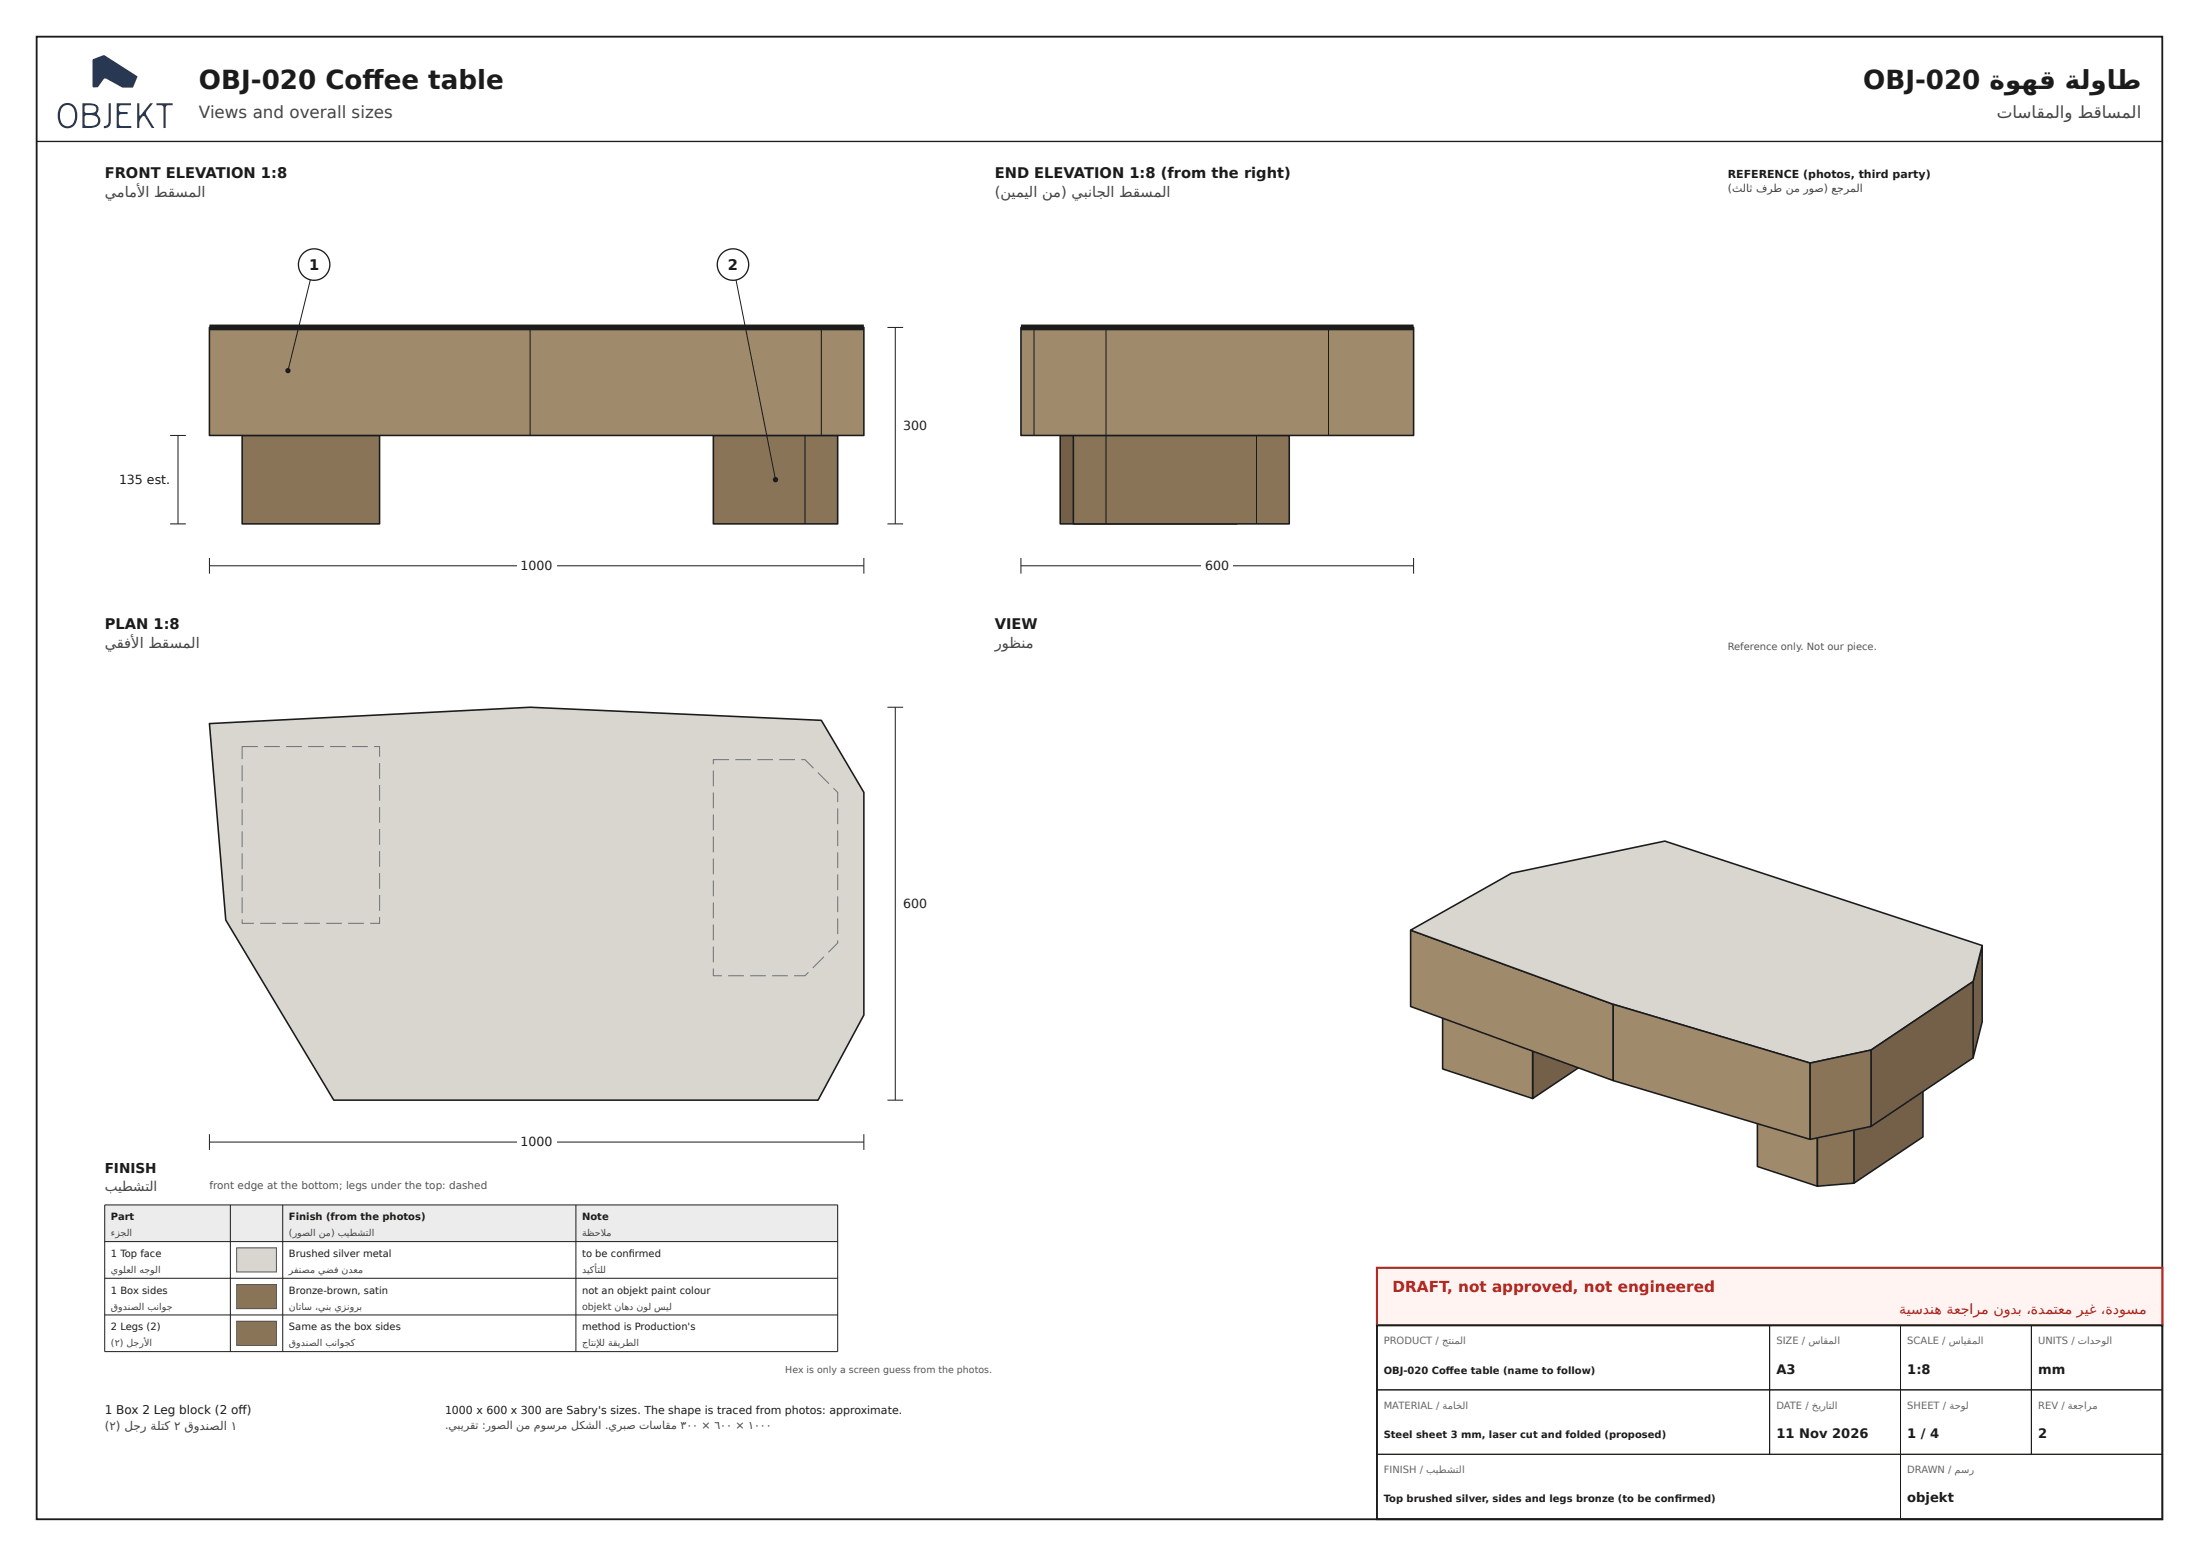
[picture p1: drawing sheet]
<svg xmlns="http://www.w3.org/2000/svg" width="420mm" height="297mm" viewBox="0 0 420 297" stroke-linecap="round" stroke-linejoin="round" font-family="sans-serif">
<path d="M7 7h406v283h-406z" fill="none" stroke="#1b1b1b" stroke-width=".35"/>
<path d="M17.7 11.4l2-.9 .3 .1 6.2 4-.8 2.1h-2l-3.2-1.7-.4 .1-1.1 1.5-.9 .1-.1-.2zM11.8 20.6a2.86 2.86 0 0 0 .3 3.3 1.39 1.39 0 0 0 2.2-1.2 2.12 2.12 0 0 0-1-2.6 1.31 1.31 0 0 0-1.5 .5zM11.5 20.3a1.8 1.8 0 0 1 2-.6 1.8 1.8 0 0 1 1.2 1.7 2.49 2.49 0 0 1-1.3 3 1.82 1.82 0 0 1-2.3-1.6 3.3 3.3 0 0 1 .4-2.5zM16.2 22.1v1.8a2.21 2.21 0 0 0 2.5-.5 1.01 1.01 0 0 0-1-1.4 1.76 1.76 0 0 0-1.5 .1zM16.2 20.2v1.2l.8 .2a1.08 1.08 0 0 0 1.4-.8 .74 .74 0 0 0-.9-.7h-.9zM15.7 19.7a4.2 4.2 0 0 1 2.8 .4 1.4 1.4 0 0 1 0 1.6l.1 .2a1.38 1.38 0 0 1 .5 1.6 1.38 1.38 0 0 1-1.4 .9h-2zM20.8 19.7h.4v3.4a1.16 1.16 0 0 1-1.4 1.4v-.4l.7-.2 .2-.3zM22.3 19.7h2.7v.4h-1.8a.67 .67 0 0 0-.5 .6 .67 .67 0 0 0 .5 .7h1.2v.4h-1.2l-.4 .2v1.8l.4 .3h1.9v.3h-2.8zM26.2 19.7h.4l.1 2.4 2-2.4h.5l-1.1 1.4-.2 .5 1.6 2.8h-.5l-1.3-2-.3-.3-.3 .2-.4 .7-.1 1.4h-.4zM29.9 19.7h3.1v.4h-.9l-.4 .2-.1 4.1h-.4v-4.1l-.5-.2h-.8z" fill-rule="evenodd" fill="#263a5a"/>
<path d="M7 27h406" fill="none" stroke="#1b1b1b" stroke-width=".25"/>
<path d="M46.2 83.1h26.3v16.9h-26.3z" fill="#8a7458"/>
<path d="M46.2 83.1h26.3v16.9h-26.3z" fill="none" stroke="#1b1b1b" stroke-width=".3"/>
<path d="M136.2 83.1h23.8v16.9h-23.8z" fill="#8a7458"/>
<path d="M136.2 83.1h23.8v16.9h-23.8z" fill="none" stroke="#1b1b1b" stroke-width=".3"/>
<path d="M153.7 83.1v16.9" fill="none" stroke="#1b1b1b" stroke-width=".2"/>
<path d="M40 62.5h125v20.6h-125z" fill="#a08a6c"/>
<path d="M40 62.5h125v20.6h-125z" fill="none" stroke="#1b1b1b" stroke-width=".3"/>
<path d="M101.2 62.5v20.6M156.9 62.5v20.6" fill="none" stroke="#1b1b1b" stroke-width=".2"/>
<path d="M40 62.5h125z" fill="none" stroke="#1b1b1b" stroke-width="1.1" stroke-linecap="butt"/>
<path d="M40 108h125M40 106.5v3M165 106.5v3" fill="none" stroke="#1b1b1b" stroke-width=".19"/>
<path d="M98.8 106.2h7.4v3.4h-7.4z" fill="#fff"/>
<path d="M60 50.5l-5 20.3M169.5 62.5h3M171 62.5v37.5M32.5 100h3M32.5 83.1h3M34 83.1v16.9M169.5 100h3" fill="none" stroke="#1b1b1b" stroke-width=".19"/>
<circle cx="55" cy="70.7" r=".5" fill="#1b1b1b"/>
<circle cx="60" cy="50.5" r="3" fill="#fff"/>
<circle cx="60" cy="50.5" r="3" fill="none" stroke="#1b1b1b" stroke-width=".25"/>
<path d="M140 50.5l8.1 41.1" fill="none" stroke="#1b1b1b" stroke-width=".19"/>
<circle cx="148.1" cy="91.6" r=".5" fill="#1b1b1b"/>
<circle cx="140" cy="50.5" r="3" fill="#fff"/>
<circle cx="140" cy="50.5" r="3" fill="none" stroke="#1b1b1b" stroke-width=".25"/>
<path d="M40 138.1l61.2-3.1 55.7 2.5 8.1 13.7v42.5l-8.8 16.3h-92.5l-20.6-34.4z" fill="#d9d6cf"/>
<path d="M40 138.1l61.2-3.1 55.7 2.5 8.1 13.7v42.5l-8.8 16.3h-92.5l-20.6-34.4z" fill="none" stroke="#1b1b1b" stroke-width=".3"/>
<g fill="#777">
<path d="M50.4 142.4h3v.2h-3zM54.6 142.4h3v.2h-3zM58.8 142.4h3v.2h-3zM63 142.4h3v.2h-3zM67.2 142.4h3v.2h-3zM71.4 142.4l1.2 .1v1.9h-.2v-1.9h.1v.1h-1.1zM72.4 145.6h.2v3h-.2zM72.4 149.8h.2v3h-.2zM72.4 154h.2v3h-.2zM72.4 158.2h.2v3h-.2zM72.4 162.4h.2v3h-.2zM72.4 166.6h.2v3h-.2zM72.4 170.8h.2v3h-.2zM70.7 176.1h1.8v.1h-.1v-1.2h.2l-.1 1.3h-1.8zM66.5 176.1h3v.2h-3zM62.3 176.1h3v.2h-3zM58.1 176.1h3v.2h-3zM53.9 176.1h3v.2h-3zM49.7 176.1h3v.2h-3zM46.1 175.5h.2v.7h-.1v-.1h2.3v.2h-2.3zM46.1 171.3h.2v3h-.2zM46.1 167.1h.2v3h-.2zM46.1 162.9h.2v3h-.2zM46.1 158.7h.2v3h-.2zM46.1 154.5h.2v3h-.2zM46.1 150.3h.2v3h-.2zM46.1 146.1h.2v3h-.2zM46.2 142.4h3v.2h-3v-.1h.1v2.4h-.2z"/>
<path d="M140.4 144.9h3v.2h-3zM144.6 144.9h3v.2h-3zM148.8 144.9h3v.2h-3zM153 144.9h.8l1.6 1.7-.1 .1-1.6-1.6v-.1v.1h-.7zM156.3 147.4l2.1 2.1-.1 .2-2.1-2.2zM159.3 150.4l.8 .8v1.9h-.2v-1.9h.1l-.1 .1-.8-.8zM159.9 154.3h.2v3h-.2zM159.9 158.5h.2v3h-.2zM159.9 162.7h.2v3h-.2zM159.9 166.9h.2v3h-.2zM159.9 171.1h.2v3h-.2zM159.9 175.3h.2v3h-.2zM159.9 179.5h.2v.6l-1.8 1.7-.1-.1 1.7-1.8 .1 .1h-.1zM155.2 184.7l2.1-2.1 .1 .1-2.1 2.1zM151.7 186.1h2v.1l.6-.7 .2 .2-.8 .6h-2zM147.5 186.1h3v.2h-3zM143.3 186.1h3v.2h-3zM139.1 186.1h3v.2h-3zM136.1 184.9h.2v1.3h-.1v-.1h1.7v.2h-1.7zM136.1 180.7h.2v3h-.2zM136.1 176.5h.2v3h-.2zM136.1 172.3h.2v3h-.2zM136.1 168.1h.2v3h-.2zM136.1 163.9h.2v3h-.2zM136.1 159.7h.2v3h-.2zM136.1 155.5h.2v3h-.2zM136.1 151.3h.2v3h-.2zM136.1 147.1h.2v3h-.2zM136.2 144.9h3v.2h-3v-.1h.1v.9h-.2z"/>
</g>
<path d="M40 218h125M40 216.5v3M165 216.5v3" fill="none" stroke="#1b1b1b" stroke-width=".19"/>
<path d="M98.8 216.2h7.4v3.4h-7.4z" fill="#fff"/>
<path d="M169.5 135h3M171 135v75M169.5 210h3" fill="none" stroke="#1b1b1b" stroke-width=".19"/>
<path d="M202.5 83.1h33.7v16.9h-33.7z" fill="#746049"/>
<path d="M202.5 83.1h33.7v16.9h-33.7z" fill="none" stroke="#1b1b1b" stroke-width=".3"/>
<path d="M205 83.1h41.2v16.9h-41.2z" fill="#8a7458"/>
<path d="M205 83.1h41.2v16.9h-41.2z" fill="none" stroke="#1b1b1b" stroke-width=".3"/>
<path d="M211.2 83.1v16.9M240 83.1v16.9" fill="none" stroke="#1b1b1b" stroke-width=".2"/>
<path d="M195 62.5h75v20.6h-75z" fill="#a08a6c"/>
<path d="M195 62.5h75v20.6h-75z" fill="none" stroke="#1b1b1b" stroke-width=".3"/>
<path d="M197.5 62.5v20.6M211.2 62.5v20.6M253.7 62.5v20.6" fill="none" stroke="#1b1b1b" stroke-width=".2"/>
<path d="M195 62.5h75z" fill="none" stroke="#1b1b1b" stroke-width="1.1" stroke-linecap="butt"/>
<path d="M195 108h75M195 106.5v3M270 106.5v3" fill="none" stroke="#1b1b1b" stroke-width=".19"/>
<path d="M229.5 106.2h6v3.4h-6z" fill="#fff"/>
<path d="M275.5 192.1l15.5-10.4 17.2 5.7-15.5 10.4z" fill="#d9d6cf"/>
<path d="M275.5 192.1l15.5-10.4 17.2 5.7-15.5 10.4z" fill="none" stroke="#1b1b1b" stroke-width=".3"/>
<path d="M292.7 197.8l15.5-10.4v11.9l-15.5 10.4z" fill="#746049"/>
<path d="M292.7 197.8l15.5-10.4v11.9l-15.5 10.4z" fill="none" stroke="#1b1b1b" stroke-width=".3"/>
<path d="M275.5 192.1l17.2 5.7v11.9l-17.2-5.7z" fill="#a08a6c"/>
<path d="M275.5 192.1l17.2 5.7v11.9l-17.2-5.7z" fill="none" stroke="#1b1b1b" stroke-width=".3"/>
<path d="M335.7 210.7l18.9-12.7 11.5 3.8 1.2 3.3-13.2 8.8-7 .6z" fill="#d9d6cf"/>
<path d="M335.7 210.7l18.9-12.7 11.5 3.8 1.2 3.3-13.2 8.8-7 .6z" fill="none" stroke="#1b1b1b" stroke-width=".3"/>
<path d="M354.1 213.9l13.2-8.8v11.9l-13.2 8.8z" fill="#746049"/>
<path d="M354.1 213.9l13.2-8.8v11.9l-13.2 8.8z" fill="none" stroke="#1b1b1b" stroke-width=".3"/>
<path d="M335.7 210.7l11.4 3.8v11.9l-11.4-3.7z" fill="#a08a6c"/>
<path d="M335.7 210.7l11.4 3.8v11.9l-11.4-3.7z" fill="none" stroke="#1b1b1b" stroke-width=".3"/>
<path d="M347.1 214.5l7-.6v11.9l-7 .6z" fill="#8a7458"/>
<path d="M347.1 214.5l7-.6v11.9l-7 .6z" fill="none" stroke="#1b1b1b" stroke-width=".3"/>
<path d="M378.6 180.5v14.5l-1.7 6.9v-14.5z" fill="#746049"/>
<path d="M378.6 180.5v14.5l-1.7 6.9v-14.5z" fill="none" stroke="#1b1b1b" stroke-width=".3"/>
<path d="M269.4 177.5l38.7 14.2v14.6l-38.7-14.2z" fill="#a08a6c"/>
<path d="M269.4 177.5l38.7 14.2v14.6l-38.7-14.2z" fill="none" stroke="#1b1b1b" stroke-width=".3"/>
<path d="M269.4 177.5l19.3-10.8 29.3-6.2 60.6 20-1.7 6.9-19.5 13-11.7 2.5-37.6-11.2z" fill="#d9d6cf"/>
<path d="M269.4 177.5l19.3-10.8 29.3-6.2 60.6 20-1.7 6.9-19.5 13-11.7 2.5-37.6-11.2z" fill="none" stroke="#1b1b1b" stroke-width=".3"/>
<path d="M357.4 200.4l19.5-13v14.5l-19.5 13.1z" fill="#746049"/>
<path d="M357.4 200.4l19.5-13v14.5l-19.5 13.1z" fill="none" stroke="#1b1b1b" stroke-width=".3"/>
<path d="M308.1 191.7l37.6 11.2v14.6l-37.6-11.2z" fill="#a08a6c"/>
<path d="M308.1 191.7l37.6 11.2v14.6l-37.6-11.2z" fill="none" stroke="#1b1b1b" stroke-width=".3"/>
<path d="M345.7 202.9l11.7-2.5v14.6l-11.7 2.5z" fill="#8a7458"/>
<path d="M345.7 202.9l11.7-2.5v14.6l-11.7 2.5z" fill="none" stroke="#1b1b1b" stroke-width=".3"/>
<path d="M20 230h140v7h-140z" fill="#ececec"/>
<path d="M20 230h140M20 237h140" fill="none" stroke="#1b1b1b" stroke-width=".19"/>
<path d="M45.2 238.2h7.6v4.6h-7.6z" fill="#d9d6cf"/>
<path d="M45.2 238.2h7.6v4.6h-7.6z" fill="none" stroke="#555" stroke-width=".19"/>
<path d="M20 244h140" fill="none" stroke="#1b1b1b" stroke-width=".19"/>
<path d="M45.2 245.2h7.6v4.6h-7.6z" fill="#8a7458"/>
<path d="M45.2 245.2h7.6v4.6h-7.6z" fill="none" stroke="#555" stroke-width=".19"/>
<path d="M20 251h140" fill="none" stroke="#1b1b1b" stroke-width=".19"/>
<path d="M45.2 252.2h7.6v4.6h-7.6z" fill="#8a7458"/>
<path d="M45.2 252.2h7.6v4.6h-7.6z" fill="none" stroke="#555" stroke-width=".19"/>
<path d="M20 230v28h140v-28M44 230v28M54 230v28M110 230v28" fill="none" stroke="#1b1b1b" stroke-width=".19"/>
<path d="M263 242h150v11h-150z" fill="#fff4f2"/>
<path d="M263 242h150v11h-150z" fill="none" stroke="#b3261e" stroke-width=".4"/>
<path d="M263 253h150v37h-150z" fill="#fff"/>
<path d="M263 253h150v37h-150z" fill="none" stroke="#1b1b1b" stroke-width=".35"/>
<path d="M263 253h75v12.3h-75zM338 253h25v12.3h-25zM363 253h25v12.3h-25zM388 253h25v12.3h-25zM263 265.3h75v12.3h-75zM263 277.6h100v12.3h-100zM338 265.3h25v12.3h-25zM363 265.3h25v12.3h-25zM363 277.6h50v12.3h-50zM388 265.3h25v12.3h-25z" fill="none" stroke="#1b1b1b" stroke-width=".19"/>
<g font-size="5" fill="#1b1b1b">
<text x="38" y="17">OBJ-020 Coff ee table</text>
<text x="355.9" y="17">OBJ-020 ةوهق ةلواط</text>
</g>
<g font-size="3.2" fill="#444">
<text x="38" y="22.5">Views and overall sizes</text>
<text x="381.4" y="22.5">تاساقملاو طقاسملا</text>
</g>
<text font-size="2.9" fill="#b3261e" x="266" y="246.7">DRAFT, not approved, not engineered</text>
<g font-size="2.8" fill="#1b1b1b">
<text x="20" y="34">FRONT ELEVATION 1:8</text>
<text x="190" y="34">END ELEVATION 1:8 (from the right)</text>
<text x="59" y="51.5">1</text>
<text x="139" y="51.5">2</text>
<text x="20" y="120">PLAN 1:8</text>
<text x="190" y="120">VIEW</text>
</g>
<g font-size="2.8" fill="#444">
<text x="20" y="37.6">يمامأل ا طقسملا</text>
<text x="190" y="37.6">(نيميلا نم) يبناجلا طقسملا</text>
<text x="20" y="123.6">يقفأل ا طقسملا</text>
<text x="190" y="123.6">روظنم</text>
</g>
<text font-size="2.7" fill="#b3261e" x="362.8" y="250.8">ةيسدنه ةعجارم نودب ،ةدمتعم ريغ ،ةدوسم</text>
<text font-size="2.6" fill="#1b1b1b" x="20" y="224">FINISH</text>
<text font-size="2.6" fill="#444" x="20" y="227.4">بيطشتلا</text>
<g font-size="2.5" fill="#1b1b1b">
<text x="339.3" y="262.2">A3</text>
<text x="364.3" y="262.2">1:8</text>
<text x="389.3" y="262.2">mm</text>
<text x="339.3" y="274.5">11 Nov 2026</text>
<text x="364.3" y="274.5">1 / 4</text>
<text x="389.3" y="274.5">2</text>
<text x="364.3" y="286.8">objekt</text>
</g>
<g font-size="2.4" fill="#1b1b1b">
<text x="172.5" y="82.1">300</text>
<text x="22.7" y="92.4">135 est.</text>
<text x="99.4" y="108.8">1000</text>
<text x="230.2" y="108.8">600</text>
<text x="172.5" y="173.3">600</text>
<text x="99.4" y="218.8">1000</text>
</g>
<text font-size="2.3" fill="#1b1b1b" x="20" y="270">1 Box 2 Leg block (2 off )</text>
<text font-size="2.3" fill="#444" x="20" y="273">(٢) لجر ةلتك ٢ قودنصلا ١</text>
<g font-size="2.1" fill="#1b1b1b">
<text x="330" y="34">REFERENCE (photos, third party)</text>
<text x="85" y="270">1000 x 600 x 300 are Sabry's sizes. The shape is traced from photos: approximate.</text>
</g>
<g font-size="2.1" fill="#444">
<text x="330" y="36.7">(ثلاث فرط نم روص) عجرملا</text>
<text x="85" y="272.7">.يبيرقت :روصلا نم موسرم لكشلا .يربص تاساقم ٣٠٠ × ٦٠٠ × ١٠٠٠</text>
</g>
<text font-size="2" fill="#555" x="40" y="227">front edge at the bottom; legs under the top: dashed</text>
<text font-size="1.9" fill="#555" x="330" y="124">Reference only. Not our piece.</text>
<g font-size="1.9" fill="#1b1b1b">
<text x="21.2" y="232.9">Part</text>
<text x="55.2" y="232.9">Finish (from the photos)</text>
<text x="111.2" y="232.9">Note</text>
<text x="21.2" y="239.9">1 Top face</text>
<text x="55.2" y="239.9">Brushed silver metal</text>
<text x="111.2" y="239.9">to be confi rmed</text>
<text x="21.2" y="246.9">1 Box sides</text>
<text x="55.2" y="246.9">Bronze-brown, satin</text>
<text x="111.2" y="246.9">not an objekt paint colour</text>
<text x="21.2" y="253.9">2 Legs (2)</text>
<text x="55.2" y="253.9">Same as the box sides</text>
<text x="111.2" y="253.9">method is Production's</text>
<text x="264.3" y="262.2">OBJ-020 Coff ee table (name to follow)</text>
<text x="264.3" y="274.5">Steel sheet 3 mm, laser cut and folded (proposed)</text>
<text x="264.3" y="286.8">Top brushed silver, sides and legs bronze (to be confi rmed)</text>
</g>
<g font-size="1.9" fill="#666">
<text x="264.3" y="256.6">PRODUCT / جتنملا</text>
<text x="339.3" y="256.6">SIZE / ساقملا</text>
<text x="364.3" y="256.6">SCALE / سايقملا</text>
<text x="389.3" y="256.6">UNITS / تادحولا</text>
<text x="264.3" y="268.9">MATERIAL / ةماخلا</text>
<text x="339.3" y="268.9">DATE / خيراتلا</text>
<text x="364.3" y="268.9">SHEET / ةحول</text>
<text x="389.3" y="268.9">REV / ةعجارم</text>
<text x="264.3" y="281.2">FINISH / بيطشتلا</text>
<text x="364.3" y="281.2">DRAWN / مسر</text>
</g>
<g font-size="1.8" fill="#444">
<text x="21.2" y="236">ءزجلا</text>
<text x="55.2" y="236">(روصلا نم) بيطشتلا</text>
<text x="111.2" y="236">ةظحال م</text>
<text x="21.2" y="243">يولعلا هجولا</text>
<text x="55.2" y="243">رفنصم يضف ندعم</text>
<text x="111.2" y="243">ديكأتلل</text>
<text x="21.2" y="250">قودنصلا بناوج</text>
<text x="55.2" y="250">ناتاس ،ينب يزنورب</text>
<text x="111.2" y="250">objekt ناهد نول سيل</text>
<text x="21.2" y="257">(٢) لجرأل ا</text>
<text x="55.2" y="257">قودنصلا بناوجك</text>
<text x="111.2" y="257">جاتنإل ل ةقيرطلا</text>
</g>
<text font-size="1.8" fill="#555" x="150" y="262">Hex is only a screen guess from the photos.</text>
</svg>
